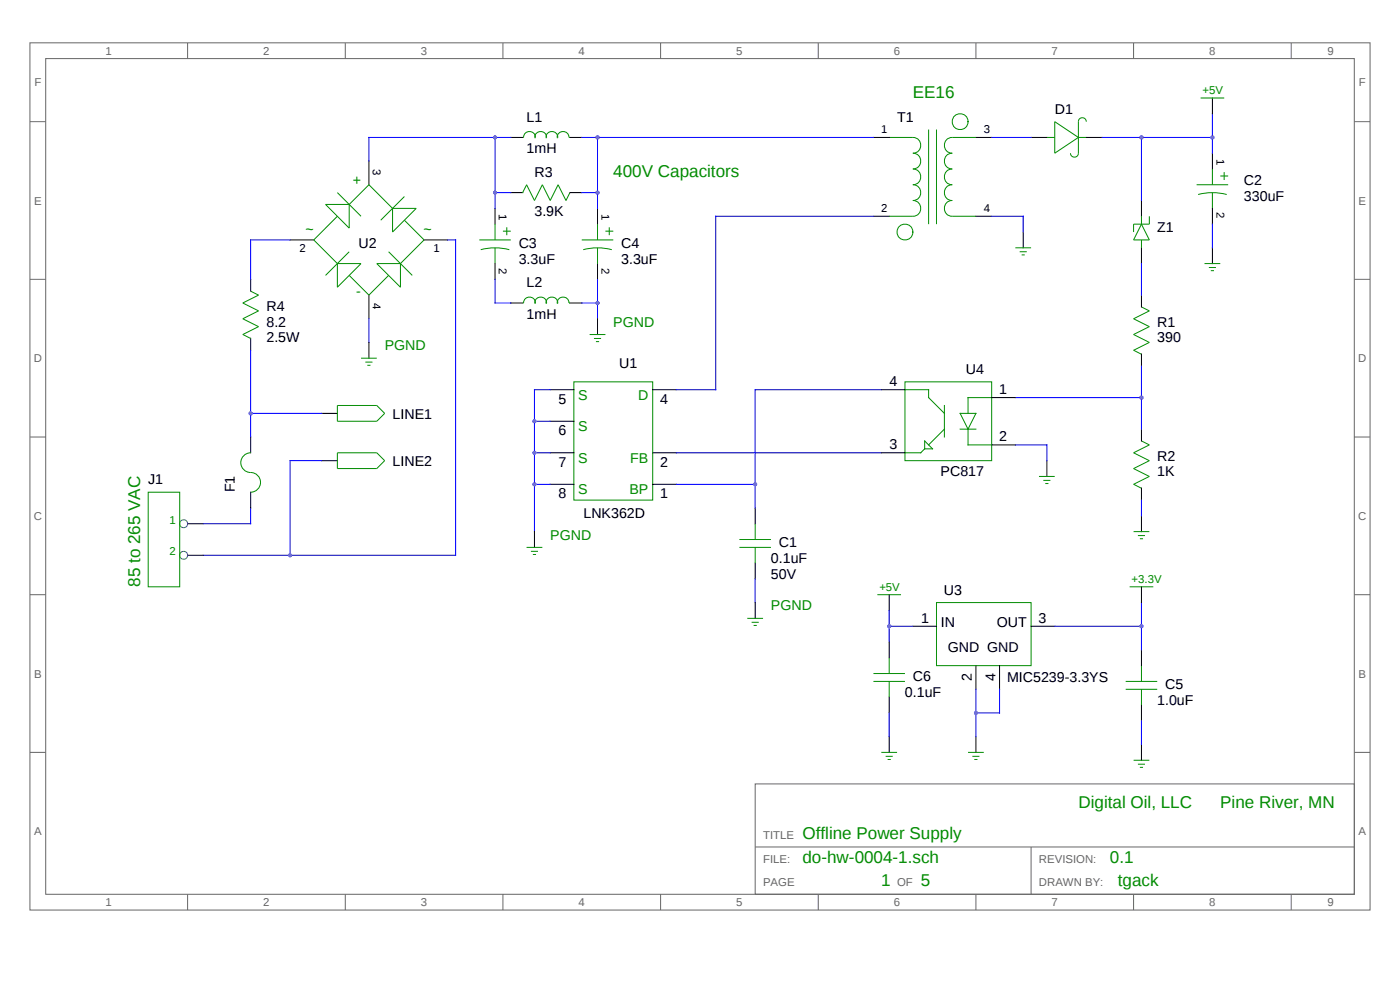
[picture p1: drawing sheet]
<svg xmlns="http://www.w3.org/2000/svg" width="297mm" height="210mm" viewBox="0 0 297 210" stroke-linecap="round" stroke-linejoin="round" font-family="sans-serif">
<g fill="none" stroke="#666" stroke-width=".21">
<path d="M6.4 9.1h284.3v183.9h-284.3zM9.7 12.4h277.6v177.3h-277.6zM39.8 9.1v3.3M73.2 9.1v3.3M106.7 9.1v3.3M140.1 9.1v3.3M173.6 9.1v3.3M207 9.1v3.3M240.5 9.1v3.3M273.9 9.1v3.3M6.4 25.8h3.3M287.3 25.8h3.4"/>
<path d="M6.4 59.3h3.3M287.3 59.3h3.4M6.4 92.7h3.3M287.3 92.7h3.4M6.4 126.2h3.3M287.3 126.2h3.4M6.4 159.6h3.3M287.3 159.6h3.4M160.2 166.3h127.1v23.4h-127.1zM160.2 179.7h127.1M218.7 179.7v10M39.8 189.7v3.3"/>
<path d="M73.2 189.7v3.3M106.7 189.7v3.3M140.1 189.7v3.3M173.6 189.7v3.3M207 189.7v3.3M240.5 189.7v3.3M273.9 189.7v3.3"/>
</g>
<g fill="none" stroke="#008b00" stroke-width=".21">
<path d="M110.9 29.2h.2a1.22 1.22 0 0 1 1.2-1.3 1.22 1.22 0 0 1 1.2 1.3 1.19 1.19 0 0 1 1.2-1.3 1.19 1.19 0 0 1 1.2 1.3 1.19 1.19 0 0 1 1.2-1.3 1.19 1.19 0 0 1 1.2 1.3 1.22 1.22 0 0 1 1.1-1.3 1.22 1.22 0 0 1 1.3 1.3h.2M111.7 39.2l1.7 3.3 1.7-3.3 1.6 3.3 1.7-3.3 1.7 3.3 .8-1.6M111.7 39.2l-.8 1.7M188.6 29.2h5.1a1.67 1.67 0 0 1 1.6 1.6 1.67 1.67 0 0 1-1.6 1.7 1.67 1.67 0 0 1 1.6 1.7 1.67 1.67 0 0 1-1.6 1.6 1.67 1.67 0 0 1 1.6 1.7 1.67 1.67 0 0 1-1.6 1.7 1.67 1.67 0 0 1 1.6 1.7 1.67 1.67 0 0 1-1.6 1.6 1.67 1.67 0 0 1 1.6 1.7 1.67 1.67 0 0 1-1.6 1.7h-5.1M197 27.5v20M198.7 27.5v20M207 29.2h-5a1.67 1.67 0 0 0-1.7 1.6 1.67 1.67 0 0 0 1.7 1.7 1.67 1.67 0 0 0-1.7 1.7 1.67 1.67 0 0 0 1.7 1.6 1.67 1.67 0 0 0-1.7 1.7 1.67 1.67 0 0 0 1.7 1.7 1.67 1.67 0 0 0-1.7 1.7 1.67 1.67 0 0 0 1.7 1.6 1.67 1.67 0 0 0-1.7 1.7 1.67 1.67 0 0 0 1.7 1.7h5M222.1 29.2h1.7M223.8 25.8l5 3.4-5 3.3zM228.8 29.2h1.6M230.4 25.8a.84 .84 0 0 0-.8-.8 .84 .84 0 0 0-.8 .8v6.7a.84 .84 0 0 1-.9 .8 .84 .84 0 0 1-.8-.8M253.9 39.2h6.6"/>
<path d="M254.7 20.8h5M257.2 35.8v3.4M258.9 37.3h1.6M259.7 36.5v1.7M69.1 43.4h5v5zM71.6 55.9h5l-5 5zM71.6 45.9l-5 5 5 5M71.6 40.9l5 5M74.1 58.4l4.2 4.2 4.1-4.2M74.1 43.4l4.2-4.2 5 5M74.1 53.4l-5 5M79.9 55.9h5.1v5z"/>
<path d="M82.4 53.4l5.1 5M83.3 44.2h5l-5 5zM85.8 46.7l4.2 4.2-5 5M85.8 41.7l-5 5M101.7 50.9h6.7M102 53a11.7 11.7 0 0 1 6 0M105 47.5v3.4M105 52.6v3.3M106.7 49h1.7M107.5 48.2v1.7M123.4 50.9h6.7M123.7 53a11.7 11.7 0 0 1 6.1 0"/>
<path d="M126.8 47.5v3.4M126.8 52.6v3.3M128.4 49h1.7M129.3 48.2v1.7M215.4 52.6h3.3M216.3 53.4h1.5M216.7 54.1h.7M242.2 45.9v1.6M242.2 50.9v1.7M242.2 47.5l1.6 3.4h-3.3zM243.8 45.9v1.6h-3.3v1.7M254.2 41.3a11.7 11.7 0 0 1 6 0"/>
<path d="M255.5 55.9h3.4M256.5 56.7h1.5M256.9 57.4h.6M257.2 40.9v3.3M53.2 61.8l1.6 .8-3.3 1.7 3.3 1.6-3.3 1.7 3.3 1.7-3.3 1.7 1.7 .8M76.6 76h3.3M77.5 76.8h1.5M77.9 77.5h.7M110.9 64.3h.2a1.22 1.22 0 0 1 1.2-1.3 1.22 1.22 0 0 1 1.2 1.3 1.19 1.19 0 0 1 1.2-1.3 1.19 1.19 0 0 1 1.2 1.3 1.19 1.19 0 0 1 1.2-1.3 1.19 1.19 0 0 1 1.2 1.3 1.22 1.22 0 0 1 1.1-1.3 1.22 1.22 0 0 1 1.3 1.3h.2M125.1 71h3.3M126 71.8h1.5M126.4 72.5h.7"/>
<path d="M242.2 65.1l1.6 .8-3.3 1.7 3.3 1.7-3.3 1.7 3.3 1.6-3.3 1.7 1.7 .8M53.2 96a2.09 2.09 0 0 0-2.1 2.1 2.09 2.09 0 0 0 2.1 2.1 2.09 2.09 0 0 1 2.1 2.1 2.09 2.09 0 0 1-2.1 2.1M71.6 86h8.3l1.7 1.7-1.7 1.7h-8.3zM71.6 96h8.3l1.7 1.7-1.7 1.7h-8.3zM121.7 81h16.8v25.1h-16.8zM192 81h18.4v16.7h-18.4zM192 82.7h5v1.6l3.3 3.4M196.2 95.2l-.9 .8h-3.3M196.2 93.5l1.6 1.7h-1.6zM200.3 86v6.7M200.3 91l-3.3 3.4M203.7 87.7h3.3l-1.6 3.3z"/>
<path d="M203.7 91h3.3M205.4 91v3.4h5M210.4 84.3h-5v3.4M242.2 93.5l1.6 .9-3.3 1.6 3.3 1.7-3.3 1.7 3.3 1.7-3.3 1.6 1.7 .9M31.4 104.4h6.7v20.1h-6.7zM111.7 116.1h3.4M112.6 117h1.5M113 117.6h.7M156.9 116.1h6.7M156.9 114.4h6.7M160.2 111.1v3.3M160.2 116.1v3.4"/>
<path d="M220.4 101.1h3.4M221.3 101.9h1.5M221.7 102.6h.7M240.5 112.8h3.3M241.4 113.6h1.5M241.8 114.3h.7M158.5 131.2h3.4M159.5 132h1.5M159.9 132.7h.6M186.1 126.2h5M188.6 139.5v3.4M198.7 127.8h20v13.4h-20z"/>
<path d="M239.6 124.5h5.1M185.3 144.5h6.7M185.3 142.9h6.7M187 159.6h3.3M188.6 144.5v3.4M205.4 159.6h3.3M238.8 146.2h6.7M238.8 144.5h6.7M242.2 141.2v3.3M242.2 146.2v3.4M187.9 160.4h1.5M188.3 161.1h.7"/>
<path d="M206.3 160.4h1.5M206.7 161.1h.7M240.5 161.3h3.3M241.4 162.1h1.5M241.8 162.8h.7"/>
<circle cx="203.7" cy="25.8" r="1.68"/>
<circle cx="192" cy="49.2" r="1.68"/>
</g>
<g fill="none" stroke="#000" stroke-width=".21">
<path d="M78.3 34.2v5M108.4 29.2h2.5M120.9 29.2h2.5M185.3 29.2h3.3M207 29.2h3.4M218.7 29.2h3.4M230.4 29.2h3.4M257.2 20.8v3.3M257.2 32.5v3.3M53.2 59.3v2.5M61.5 50.9h5.1M90 50.9h5"/>
<path d="M105 44.2v3.3M105 55.9v3.4M108.4 40.9h2.5M120.9 40.9h2.5M126.8 44.2v3.3M126.8 55.9v3.4M185.3 45.9h3.3M207 45.9h3.4M217.1 49.2v3.4M242.2 42.5v3.4M242.2 52.6v3.3M257.2 44.2v3.3"/>
<path d="M257.2 52.6v3.3M53.2 71.8v2.5M78.3 62.6v5M78.3 72.6v3.4M108.4 64.3h2.5M120.9 64.3h2.5M126.8 67.6v3.4M242.2 62.6v2.5M242.2 75.1v2.6M53.2 92.7v3.3M68.2 87.7h3.4M68.2 97.7h3.4"/>
<path d="M116.7 96h5M116.7 82.7h5M116.7 89.4h5M138.5 96h5M138.5 82.7h5M187 96h5M187 82.7h5M210.4 84.3h5M210.4 94.4h5M222.1 97.7v3.4M242.2 91v2.5M39.8 111.1h3.3"/>
<path d="M39.8 117.8h3.3M53.2 104.4v3.4M113.4 112.8v3.3M116.7 102.7h5M138.5 102.7h5M160.2 107.8v3.3M160.2 119.5v3.3M242.2 103.5v2.6M242.2 109.4v3.4M160.2 127.8v3.4M188.6 126.2v3.3M188.6 136.2v3.3"/>
<path d="M193.7 132.8h5M218.7 132.8h5.1M242.2 124.5v3.3M242.2 137.9v3.3M188.6 147.9v3.3M188.6 156.3v3.3M207 141.2v5M207 156.3v3.3M212 141.2v5M242.2 149.6v3.3M242.2 157.9v3.4"/>
</g>
<g fill="none" stroke="#00f" stroke-width=".21">
<path d="M105 29.2v15M108.4 29.2h-30.1v5M123.4 29.2h61.9M126.8 29.2v15M210.4 29.2h8.3M233.8 29.2h23.4M242.2 29.2v13.3M257.2 24.1v8.4M61.5 50.9h-8.3v8.4M95 50.9h1.7v66.9h-53.6M105 59.3v5h3.4M105 40.9h3.4"/>
<path d="M123.4 40.9h3.4M126.8 59.3v8.3M185.3 45.9h-33.5v36.8h-8.3M210.4 45.9h6.7v3.3M242.2 55.9v6.7M257.2 47.5v5.1M53.2 74.3v18.4M78.3 67.6v5M123.4 64.3h3.4M242.2 77.7v13.3M53.2 87.7h15M68.2 97.7h-6.7v20.1"/>
<path d="M113.4 96h3.3M113.4 89.4h3.3M116.7 82.7h-3.3v30.1M143.5 96h43.5M187 82.7h-26.8v25.1M215.4 94.4h6.7v3.3M215.4 84.3h26.8M53.2 107.8v3.3h-10.1M113.4 102.7h3.3M143.5 102.7h16.7M242.2 106.1v3.3M160.2 122.8v5"/>
<path d="M188.6 129.5v6.7M188.6 132.8h5.1M223.8 132.8h18.4M242.2 127.8v10.1M188.6 151.2v5.1M207 146.2v10.1M212 146.2v5h-5M242.2 152.9v5"/>
</g>
<g fill="none" stroke="#008b8b" stroke-width=".21">
<circle cx="39" cy="117.8" r=".84"/>
<circle cx="39" cy="111.1" r=".84"/>
</g>
<g fill="#a020f0">
<circle cx="113.4" cy="102.7" r=".42"/>
<circle cx="113.4" cy="96.1" r=".42"/>
<circle cx="113.4" cy="89.4" r=".42"/>
<circle cx="160.2" cy="102.7" r=".42"/>
<circle cx="257.2" cy="29.2" r=".42"/>
<circle cx="242.1" cy="29.2" r=".42"/>
<circle cx="242.1" cy="84.3" r=".42"/>
<circle cx="105" cy="29.2" r=".42"/>
<circle cx="105" cy="40.9" r=".42"/>
<circle cx="126.8" cy="29.2" r=".42"/>
<circle cx="126.8" cy="40.9" r=".42"/>
<circle cx="126.8" cy="64.3" r=".42"/>
<circle cx="53.2" cy="87.7" r=".42"/>
<circle cx="61.5" cy="117.8" r=".42"/>
<circle cx="207" cy="151.2" r=".42"/>
<circle cx="188.6" cy="132.8" r=".42"/>
<circle cx="242.1" cy="132.8" r=".42"/>
</g>
<g font-size="3.6" fill="#008b00">
<text x="193.7" y="20.8">EE16</text>
<text x="130.1" y="37.5">400V Capacitors</text>
<text x="29.8" y="124.5" transform="rotate(-90 29.8 124.5)">85 to 265 VAC</text>
<text x="228.8" y="171.3">Digital Oil, LLC</text>
<text x="258.9" y="171.3">Pine River, MN</text>
<text x="170.2" y="178">Offline Power Supply</text>
<text x="170.2" y="183">do-hw-0004-1.sch</text>
<text x="235.5" y="183">0.1</text>
<text x="187" y="188">1</text>
<text x="195.3" y="188">5</text>
<text x="237.1" y="188">tgack</text>
</g>
<g font-size="3">
<text x="111.7" y="25.8">L1</text>
<text x="190.3" y="25.8">T1</text>
<text x="223.8" y="24.1">D1</text>
<text x="111.7" y="32.5">1mH</text>
<text x="113.4" y="37.5">R3</text>
<text x="263.9" y="39.2">C2</text>
<text x="113.4" y="45.9">3.9K</text>
<text x="263.9" y="42.5">330uF</text>
<text x="76.1" y="52.7">U2</text>
<text x="110" y="52.6">C3</text>
<text x="131.8" y="52.6">C4</text>
<text x="245.5" y="49.2">Z1</text>
<text x="110" y="55.9">3.3uF</text>
<text x="131.8" y="55.9">3.3uF</text>
<text x="56.5" y="65.9">R4</text>
<text x="111.7" y="60.9">L2</text>
<text x="56.5" y="69.3">8.2</text>
<text x="111.7" y="67.6">1mH</text>
<text x="245.5" y="69.3">R1</text>
<text x="56.5" y="72.6">2.5W</text>
<text x="245.5" y="72.6">390</text>
<text x="131.3" y="78.2">U1</text>
<text x="188.7" y="81.9">4</text>
<text x="204.9" y="79.3">U4</text>
<text x="212" y="83.6">1</text>
<text x="83.3" y="88.8">LINE1</text>
<text x="118.5" y="85.6">5</text>
<text x="140.1" y="85.6">4</text>
<text x="118.5" y="92.3">6</text>
<text x="188.7" y="95.3">3</text>
<text x="212" y="93.6">2</text>
<text x="83.3" y="98.8">LINE2</text>
<text x="118.5" y="99">7</text>
<text x="140.1" y="99">2</text>
<text x="199.6" y="101.1">PC817</text>
<text x="245.5" y="97.7">R2</text>
<text x="245.5" y="101.1">1K</text>
<text x="31.4" y="102.7">J1</text>
<text x="49.8" y="104.4" transform="rotate(-90 49.8 104.4)">F1</text>
<text x="118.5" y="105.7">8</text>
<text x="140.1" y="105.7">1</text>
<text x="123.8" y="110">LNK362D</text>
<text x="163.6" y="119.5">0.1uF</text>
<text x="165.2" y="116.1">C1</text>
<text x="163.6" y="122.8">50V</text>
<text x="200.3" y="126.2">U3</text>
<text x="195.4" y="132.1">1</text>
<text x="199.6" y="132.9">IN</text>
<text x="211.4" y="132.9">OUT</text>
<text x="220.3" y="132.1">3</text>
<text x="201.1" y="138.4">GND GND</text>
<text x="192" y="147.9">0.1uF</text>
<text x="193.7" y="144.5">C6</text>
<text x="206.2" y="144.5" transform="rotate(-90 206.2 144.5)">2</text>
<text x="211.2" y="144.5" transform="rotate(-90 211.2 144.5)">4</text>
<text x="213.6" y="144.6">MIC5239-3.3YS</text>
<text x="245.5" y="149.6">1.0uF</text>
<text x="247.2" y="146.2">C5</text>
</g>
<g font-size="3" fill="#008b00">
<text x="74.8" y="39.3">+</text>
<text x="64.8" y="49.6">~</text>
<text x="89.9" y="49.6">~</text>
<text x="75.6" y="62.7">-</text>
<text x="130.1" y="69.3">PGND</text>
<text x="81.6" y="74.3">PGND</text>
<text x="122.7" y="84.8">S</text>
<text x="135.4" y="84.8">D</text>
<text x="122.7" y="91.5">S</text>
<text x="122.7" y="98.2">S</text>
<text x="133.7" y="98.1">FB</text>
<text x="122.7" y="104.9">S</text>
<text x="133.5" y="104.8">BP</text>
<text x="116.7" y="114.4">PGND</text>
<text x="163.6" y="129.5">PGND</text>
</g>
<g font-size="2.4" fill="#666">
<text x="22.4" y="11.6">1</text>
<text x="55.8" y="11.6">2</text>
<text x="89.3" y="11.6">3</text>
<text x="122.7" y="11.6">4</text>
<text x="156.2" y="11.6">5</text>
<text x="189.6" y="11.6">6</text>
<text x="223.1" y="11.6">7</text>
<text x="256.5" y="11.6">8</text>
<text x="281.6" y="11.6">9</text>
<text x="7.3" y="18.3">F</text>
<text x="288.2" y="18.3">F</text>
<text x="7.2" y="43.4">E</text>
<text x="288.2" y="43.4">E</text>
<text x="7.2" y="76.8">D</text>
<text x="288.1" y="76.8">D</text>
<text x="7.2" y="110.3">C</text>
<text x="288.1" y="110.3">C</text>
<text x="7.2" y="143.7">B</text>
<text x="288.2" y="143.7">B</text>
<text x="7.2" y="177.2">A</text>
<text x="161.9" y="178">TITLE</text>
<text x="288.2" y="177.2">A</text>
<text x="161.9" y="183">FILE:</text>
<text x="220.4" y="183">REVISION:</text>
<text x="161.9" y="188">PAGE</text>
<text x="190.3" y="188">OF</text>
<text x="220.4" y="188">DRAWN BY:</text>
<text x="22.4" y="192.2">1</text>
<text x="55.8" y="192.2">2</text>
<text x="89.3" y="192.2">3</text>
<text x="122.7" y="192.2">4</text>
<text x="156.2" y="192.2">5</text>
<text x="189.6" y="192.2">6</text>
<text x="223.1" y="192.2">7</text>
<text x="256.5" y="192.2">8</text>
<text x="281.6" y="192.2">9</text>
</g>
<g font-size="2.4" fill="#008b00">
<text x="255.1" y="20">+5V</text>
<text x="35.9" y="111.1">1</text>
<text x="35.9" y="117.8">2</text>
<text x="186.5" y="125.3">+5V</text>
<text x="240.1" y="123.6">+3.3V</text>
</g>
<g font-size="2.4">
<text x="187" y="28.3">1</text>
<text x="208.7" y="28.3">3</text>
<text x="79.1" y="35.8" transform="rotate(90 79.1 35.8)">3</text>
<text x="258" y="33.7" transform="rotate(90 258 33.7)">1</text>
<text x="105.9" y="45.4" transform="rotate(90 105.9 45.4)">1</text>
<text x="127.6" y="45.4" transform="rotate(90 127.6 45.4)">1</text>
<text x="187" y="45">2</text>
<text x="208.7" y="45">4</text>
<text x="258" y="45" transform="rotate(90 258 45)">2</text>
<text x="63.5" y="53.5">2</text>
<text x="92" y="53.4">1</text>
<text x="105.9" y="56.7" transform="rotate(90 105.9 56.7)">2</text>
<text x="127.6" y="56.7" transform="rotate(90 127.6 56.7)">2</text>
<text x="79.1" y="64.3" transform="rotate(90 79.1 64.3)">4</text>
</g>
</svg>
